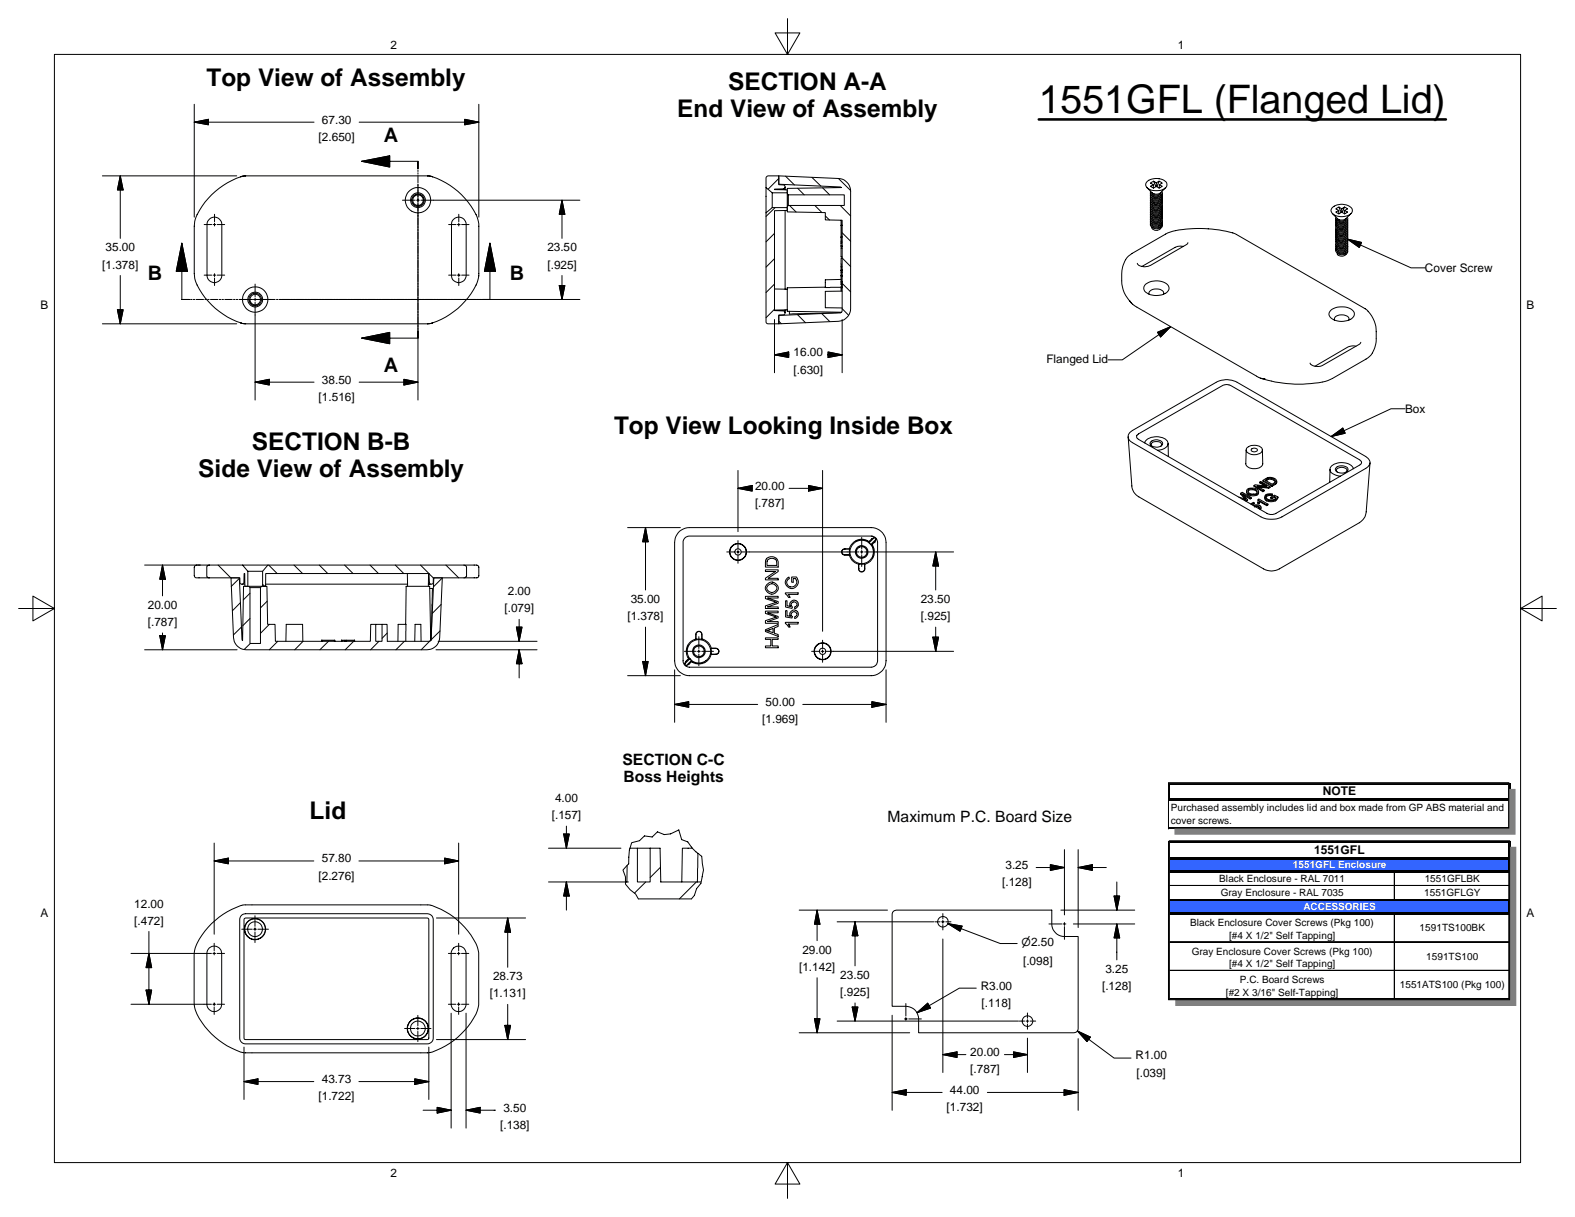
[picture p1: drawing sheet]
<svg xmlns="http://www.w3.org/2000/svg" width="279mm" height="216mm" viewBox="0 0 279 216" stroke-linecap="round" stroke-linejoin="round" font-family="sans-serif">
<g fill="none" stroke="#000" stroke-width=".18">
<path d="M37.2 38.9a1.31 1.31 0 0 1 1.4-.3 1.31 1.31 0 0 1 .7 1.2v9a1.31 1.31 0 0 1-1.3 1.4 1.31 1.31 0 0 1-1.3-1.4v-9l.1-.5zM43.6 31.2l-.9 .2M43.6 31.2a12.8 12.8 0 0 0-9.1 8.1v9.2a7.1 7.1 0 0 0 1.9 4.3 12.4 12.4 0 0 0 7.2 4.6h32.2M43.6 31.2h32.2M75.8 31.2l1 .2M75.8 31.2a12.6 12.6 0 0 1 9.1 8.1v9.6a11.4 11.4 0 0 1-5.1 6.9l-2.3 1.2-1.7 .4M80.3 39.1a1.32 1.32 0 0 1 1.5-.5 1.32 1.32 0 0 1 .9 1.2v9a1.3 1.3 0 0 1-1.3 1.4 1.3 1.3 0 0 1-1.3-1.4v-9zM135.9 37.8l1.1-1h2.7v.5l-2.3 .1v17.7l1.8 .1a.4 .4 0 0 1-.1 .6l-.9 .1v1.5h-1.9l-.4-.2zM135.9 33.3v4.5M136 31.3l.3-.1h1.9v1.6l1 .1a.4 .4 0 0 1-.1 .6l-1.7 .1 2.3 .1v.5h-2.7l-1.1-.9v-1.7zM137 34.2v2.6M138.2 31.2l10.5 .5a2.28 2.28 0 0 1 2.2 2.2v20.8a2.32 2.32 0 0 1-2.2 2.3l-10.5 .4v-1.4l10.9-.5 .2-.1 .1-16.3-3-.1v-1.3l-6.7-.1v-.9l.1-.3h10v-1.8h-10l-.1-.2v-1l9.6-.1-.2-.1-10.9-.5z"/>
<path d="M139.3 33.2v.5M139.3 37.4v13.9M139.7 34.4v2.3M139.8 34.6v1.8M149.2 39.1v5M149.2 40h.2M203.4 32.3a2.55 2.55 0 0 1 3.6 .2 1.04 1.04 0 0 1-1 1.3 2.24 2.24 0 0 1-2.8-.9zM203.5 33.3l1.2 1.1M204.1 33.9v.4l.4 .2h1l.4-.1-.1-.1M204.3 34.1l.4 .3M204.6 32.8v.5M204.6 32.2l-.5 .3 .5 .3-.5 .2 .5 .4 .5-.3 .5 .3 .5-.4-.4-.2 .4-.3-.5-.3"/>
<path d="M204.6 32.2l.5 .9M204.6 32.2l.5 .2M205.1 32.4v.7M205.6 32.2l-.4 .9M205.6 32.2l-.5 .2M205.7 32.8v.5M206 39.9l-.3 .2-.4 .2-.7-.1-.3-.3M206 39.5l-.4 .4-.4 .1-.6-.1-.3-.3M206 39.2l-.3 .3-.5 .1h-.6l-.3-.3M206 38.9l-.3 .3-.5 .1h-.6l-.3-.3M206 38.6l-.3 .3-.5 .1-.6-.1-.3-.2M206 38.3l-.3 .3-.5 .1-.7-.1-.2-.2"/>
<path d="M206 38a1.08 1.08 0 0 1-1.7 .1M206 37.7a1.15 1.15 0 0 1-1.7 .1M206 37.4a1.2 1.2 0 0 1-1.6 .2l-.1-.1M206 37.1a1.17 1.17 0 0 1-1.7 .1M206 36.8l-.6 .3a.94 .94 0 0 1-1.1-.2M206 36.5l-.4 .3-.5 .1-.6-.1-.2-.2M206 36.2l-.3 .2-.4 .2-.7-.1-.3-.3M206 35.9l-.7 .4-.8-.1-.2-.3M206 35.6l-.7 .4-.7-.1-.3-.3M206 35.3l-.7 .4-.6-.1-.4-.3M206 35l-.4 .3h-.3h-.7l-.3-.3M206 34.7l-.7 .4-.7-.1-.3-.3"/>
<path d="M206 34.1l-.2 .4-.6 .3-.7-.2-.2-.2M206.1 34a.76 .76 0 0 1-.9 .9 .96 .96 0 0 1-1.1-.5v-.2M206.2 39.9v.2l-.3 .4M206.2 39.6a.77 .77 0 0 1-.9 .8h-.5a.59 .59 0 0 1-.7-.7M206.2 39.3a.8 .8 0 0 1-.9 .8h-.5a.61 .61 0 0 1-.7-.7M206.2 39a.77 .77 0 0 1-.9 .8h-.5a.6 .6 0 0 1-.7-.7M206.2 38.7a.8 .8 0 0 1-.9 .8h-.5a.6 .6 0 0 1-.7-.7M206.2 38.4a.8 .8 0 0 1-.9 .8h-.5a.62 .62 0 0 1-.7-.7M206.2 38.1a1.03 1.03 0 0 1-1.6 .7 .54 .54 0 0 1-.5-.6M206.2 37.7a1.08 1.08 0 0 1-1.7 .8 .45 .45 0 0 1-.4-.6M206.2 37.4a.88 .88 0 0 1-1.2 .9l-.2-.1a.58 .58 0 0 1-.7-.6M206.2 37.1a1.05 1.05 0 0 1-1.6 .8 .54 .54 0 0 1-.5-.6"/>
<path d="M206.2 36.8a1.05 1.05 0 0 1-1.6 .8 .54 .54 0 0 1-.5-.6M206.2 36.5a.97 .97 0 0 1-1.4 .8 .58 .58 0 0 1-.7-.6M206.2 36.2a1.08 1.08 0 0 1-1.7 .8 .43 .43 0 0 1-.4-.7M206.2 35.9a.97 .97 0 0 1-1.4 .8 .59 .59 0 0 1-.7-.7M206.2 35.6a1.04 1.04 0 0 1-1.6 .8 .55 .55 0 0 1-.5-.7M206.2 35.3a.86 .86 0 0 1-1.1 .9l-.3-.1a.59 .59 0 0 1-.7-.7M206.2 35a.97 .97 0 0 1-1.4 .8 .58 .58 0 0 1-.7-.7M206.2 34.7a1.03 1.03 0 0 1-1.6 .8 .52 .52 0 0 1-.5-.7M206.2 34.4a.8 .8 0 0 1-.9 .8h-.5a.59 .59 0 0 1-.7-.7M206.8 33.3l-1.1 1-1 .1M236.3 36.9a2.53 2.53 0 0 1 3.6 .2 1.05 1.05 0 0 1-1.1 1.2 2.25 2.25 0 0 1-2.7-.9zM236.4 37.9l.9 .9 .3 .2"/>
<path d="M237 38.5v.3l.1 .2 .6 .2 .8-.1 .3-.1-.2-.1M237.2 38.7l.4 .3M237.5 37.3v.6M237.5 36.7l.4 1M237.5 36.7l-.5 .4 .5 .2-.5 .3 .5 .3 .5-.3 .5 .3M237.5 36.7l.5 .3M238 37v.6M238.5 36.7l.5 .4-.5 .2 .5 .3-.5 .3M238.5 36.7l-.4 1M238.5 36.7l-.5 .3M238.5 37.3v.6M238.6 38.9l-.4 .1h-.6"/>
<path d="M238.8 39.9l-.2 .2-.5 .2-.6-.1-.3-.3M238.8 39.5l-.3 .4-.5 .1-.5-.1-.3-.3M238.8 39.2l-.3 .3-.5 .1h-.5l-.3-.3M238.9 38.7l-.2 .4-.6 .2-.7-.1-.2-.2M239 38.6a.78 .78 0 0 1-.9 .9 .77 .77 0 0 1-1.1-.7M239.1 39.9a.8 .8 0 0 1-1 .8h-.4a.65 .65 0 0 1-.7-.7M239.1 39.6a.81 .81 0 0 1-1 .8h-.4a.62 .62 0 0 1-.7-.7M239.1 39.3a.8 .8 0 0 1-1 .8h-.4a.65 .65 0 0 1-.7-.7M239.1 39a.81 .81 0 0 1-1 .8h-.4a.62 .62 0 0 1-.7-.7M239.6 37.9l-.9 1M42.7 57.3l.9 .1M76.8 57.3l-1 .1"/>
<path d="M137.4 51.3h2.3M139.3 55v.5M139.7 55h-2.3M146.4 50.9l-6.7 .2v4.1l9.6 .2-.1 .1-9.2 .2v-.5M149.2 49.6h-2.8v1.4l2.8-.1M149.2 42h.2M149.2 51.1h.2M149.2 49h.2M149.2 49.9h.2M149.2 50.2h.2M149.2 47.9h.2M149.2 43.7h.2"/>
<path d="M149.2 48.9h.2M149.2 48h.2M149.2 48.3h.2M149.2 47.3h.2M149.2 43.6h.2M149.2 42.8h.2M149.2 43.1h.2M149.4 50.8h-.2v.8M149.4 45.8h-.2v4.7h.2M149.4 44.1h-.2v1.5h.2M149.4 51.6l-3 .1v2.9h3M200.4 53.3l.5 .7 .7 .5 21.3 12.3 .8 .3 .7 .1"/>
<path d="M200.7 53.8a6.7 6.7 0 0 1-1.3-7.1 3 3 0 0 1 1.4-1.7l6-3.5a15.9 15.9 0 0 1 6.2-1 18.6 18.6 0 0 1 6.4 1.1l22.8 13.2a5.2 5.2 0 0 1 1.9 4v1.3a4.1 4.1 0 0 1-1.8 3.6l-5.9 3.4a11.5 11.5 0 0 1-5.3 1.1 24.1 24.1 0 0 1-7.5-1.1M203.2 50.4a3.1 3.1 0 0 1 4.1 .3 1.06 1.06 0 0 1-.8 1.5 2.96 2.96 0 0 1-3.5-.7l-.1-.7zM203.9 52.2a.93 .93 0 0 1 1.1-.9 1.23 1.23 0 0 1 1.5 .7l-.1 .2M204.3 40.2a.87 .87 0 0 0 .7 .7 .87 .87 0 0 0 .9-.4M204.3 40.3a1.21 1.21 0 0 0 1.4 .1M205.7 40.4l.2 .1M205.7 40.4h.1M206 40.2l-.3 .2M209.9 43.7h-.6l-.7 .1-6 3.5M210.7 43.1l-.3 .3-6.5 3.7a1.74 1.74 0 0 1-2.1-.4M236.1 55a3.2 3.2 0 0 1 4 .3 1.16 1.16 0 0 1-1.1 1.6 2.69 2.69 0 0 1-3.2-1v-.5zM236.7 56.8a.88 .88 0 0 1 1.2-.9 1.07 1.07 0 0 1 1.4 .9"/>
<path d="M237.2 44.8a.86 .86 0 0 0 1.3 .5l.3-.2M237.2 44.9a1.18 1.18 0 0 0 1.4 .1M238.6 45l.2 .1M238.6 45h.1M238.8 44.7l-.2 .3M238.8 44.4l-.4 .4-.4 .1-.5-.1-.3-.3M238.8 44.2l-.3 .2-.5 .2-.6-.2-.2-.2M238.8 43.8l-.4 .4h-.4h-.5l-.3-.3M238.8 43.5a1.07 1.07 0 0 1-1.6 .1M238.8 43.2a1.04 1.04 0 0 1-1.6 .1M238.8 42.9a1.08 1.08 0 0 1-1.6 .1M238.8 42.6a1.06 1.06 0 0 1-1.6 .1"/>
<path d="M238.8 42.3a1.1 1.1 0 0 1-1.6 .1M238.8 42a1.08 1.08 0 0 1-1.6 .1M238.8 41.7l-.2 .2-.5 .2-.6-.1-.3-.2M238.8 41.4l-.2 .2-.5 .2-.6-.1-.3-.3M238.8 41.1l-.7 .4-.7-.1-.2-.3M238.8 40.8l-.2 .2-.5 .2-.6-.1-.3-.2M238.8 40.5l-.7 .4h-.5l-.4-.4M238.8 40.2l-.2 .2-.5 .2-.6-.1-.3-.3M239.1 44.5v.3l-.3 .3M239.1 44.2a.83 .83 0 0 1-1 .8h-.4a.62 .62 0 0 1-.7-.7M239.1 43.9a1.08 1.08 0 0 1-1.7 .7l-.4-.3v-.3M239.1 43.6a1.04 1.04 0 0 1-1.6 .7 .54 .54 0 0 1-.5-.6"/>
<path d="M239.1 43.3a1.04 1.04 0 0 1-1.6 .7 .54 .54 0 0 1-.5-.6M239.1 42.9a.8 .8 0 0 1-1 .9 .84 .84 0 0 1-1.1-.7M239.1 42.7a.99 .99 0 0 1-1.4 .8 .6 .6 0 0 1-.7-.7M239.1 42.3a1.01 1.01 0 0 1-1.4 .9 .62 .62 0 0 1-.7-.7M239.1 42a.89 .89 0 0 1-1.1 .9l-.3-.1a.6 .6 0 0 1-.7-.6M239.1 41.7a.99 .99 0 0 1-1.4 .8 .6 .6 0 0 1-.7-.6M239.1 41.4a.86 .86 0 0 1-1.1 .9h-.2a.68 .68 0 0 1-.8-.7M239.1 41.1a.99 .99 0 0 1-1.4 .8 .6 .6 0 0 1-.7-.6M239.1 40.8a.86 .86 0 0 1-1.1 .9h-.2a.68 .68 0 0 1-.8-.8M239.1 40.5a.99 .99 0 0 1-1.4 .8 .6 .6 0 0 1-.7-.7M239.1 40.2a.86 .86 0 0 1-1.1 .8h-.2a.68 .68 0 0 1-.8-.7M200.1 77.5l.7 8.7a2.33 2.33 0 0 0 1.2 1.9l22.2 12.8a2.75 2.75 0 0 0 2.7 0l14.3-8.2a2.5 2.5 0 0 0 1.2-1.9l.6-8.7"/>
<path d="M200.4 76.7l15.4-8.9a3.9 3.9 0 0 1 3.7 0l22.8 13.2a1.11 1.11 0 0 1 .7 1 1.11 1.11 0 0 1-.7 1.1l-14.9 8.6a4.3 4.3 0 0 1-3.7 0l-22.8-13.2a1.11 1.11 0 0 1-.5-1.8zM201.7 77.2l15.1-8.8a1.58 1.58 0 0 1 1.6 0l22.8 13.2 .3 .4-.1 .3-15.2 8.8-.9 .2-.4-.2-22.9-13.2-.4-.3zM203.1 78.6a2.47 2.47 0 0 1 3.4-.8 .92 .92 0 0 1 .7 .8 .92 .92 0 0 1-.6 .9l-1.3 .4M204.2 78.3a1.37 1.37 0 0 1 2 .4 1.29 1.29 0 0 1-2 .3 .41 .41 0 0 1 0-.7zM204.3 79.1a.56 .56 0 0 1 .1-.6 .56 .56 0 0 1 .6-.2l.7 .1 .3 .2 .1 .3-.1 .2M207.2 78.7l.1 2.3M221.1 79.8l-.1 2.5a1.66 1.66 0 0 0 2.6 .6l.4-.5-.1-2.6M221.3 79.4a2.07 2.07 0 0 1 2.6 .1 .9 .9 0 0 1-1 1.1 1.6 1.6 0 0 1-1.8-.7zM222 79.7a.66 .66 0 0 1 1.1 .2 .62 .62 0 0 1-.6 .3 .62 .62 0 0 1-.5-.4zM240.6 61.4h-.7l-.7 .1-5.9 3.5M241.4 60.7l-.2 .4-6.5 3.7a1.78 1.78 0 0 1-2.3-.4M120.6 94.2l1-.5 .7-.1h32.3a2.65 2.65 0 0 1 2.6 2.6v21a2.62 2.62 0 0 1-2.6 2.7h-32.3a2.63 2.63 0 0 1-2.6-2.7v-21l.2-1.1z"/>
<path d="M121.6 95.4l.6-.3h32.4a1.11 1.11 0 0 1 1.1 1.1v21a1.11 1.11 0 0 1-1.1 1.2h-32.3a1.25 1.25 0 0 1-1.1-.9v-21.5zM136 99.1l.4-.3h.7a1.04 1.04 0 0 1 .9 .9v.9h-2.2v-1.1zM136.2 99.3l.5-.2 .9 .1 .2 .3v.8h-1.7zM149.9 97.4a.55 .55 0 0 0-.6 .5 .55 .55 0 0 0 .6 .6h.8M149.9 97.4h.8M149.9 97.4a.51 .51 0 0 0-.5 .5 .51 .51 0 0 0 .5 .5h.8M150.7 97.4h.1M150.7 98.5l.5 .9 .5 .4 .6 .3M150.7 98.4v.1M150.7 97.4v1M154.2 96.1l-1.1-.4-1 .1a2.39 2.39 0 0 0-1.4 1.6M154.2 96.1v.2"/>
<path d="M154.2 96.3l.3 .3M154.5 96.6h.2M154.7 96.6a2.17 2.17 0 0 1 .1 2.4 2.02 2.02 0 0 1-1.4 1.1M155.1 95.4l.3 .3M155.1 95.4l-.5 .2-.4 .5M155.1 95.4l-.9 .9M155.2 96.1l-.5 .5M155.2 96.1h.1M155.4 95.7l-.2 .4M155.4 95.7l-.9 .9M219.8 88.2l1.2 .3-.9-1 .3-.2 1.6 1-.2 .1-1.4-.8 .9 1-.2 .2-.8-.3M220.1 87.5l.7 1"/>
<path d="M220.7 87.9l1.1 .6 .2-.1v-.1M221.1 88.8v.1M221.1 87.1v.3l.3 .4 .7 .2 .9-.2 .2-.2 .1-.4M221.2 86.8l.4-.2h.8a.93 .93 0 0 1 .9 .5v.2a.67 .67 0 0 1-.8 .5h-.4a.89 .89 0 0 1-1-.6zM221.3 88.6v.2l-.2 .1-.2-.1M221.4 87.2l.4-.3h.5l.5 .1 .2 .4M221.5 86.8h1a.53 .53 0 0 1 .4 .7l-.4 .2-.8-.2-.3-.3zM221.8 88.4v.1M221.8 89.4l.6-.3 .1 .1-.5 .3M222.4 89.7l.3-.1 .8 .1 .2 .1v.3l-.3 .2M222.5 86.1l.2-.1 2 .3-1.2-.8 .2-.1 1.6 .9-.2 .2-2.1-.3 1.2 .8-.2 .1zM222.5 86.1v.2l1.5 .9"/>
<path d="M222.5 89.8h.1M222.5 89.8l.5-.1 .3 .1a.22 .22 0 0 1 .1 .2 .22 .22 0 0 1-.1 .2M222.5 89.2v.2l-.3 .2M222.7 89.9h.5l.2 .2M223.1 89.1v.2l.2 .1M223.2 88.6l.1-.1 1.6 .9-.2 .2-1.2-.7-.1 .3-.3-.1zM223.2 88.6v.2M223.3 89.2v.2M223.5 89l-.2 .4M223.5 88.9v.1M223.5 89l1.2 .7M223.5 85.5v.2l.9 .5"/>
<path d="M223.7 90l-.1 .4M224 87.1v.1M224 85.2l.8-.4 .7-.1 .6 .2 .3 .2 .1 .4-.1 .2-.8 .4zM224 85.2v.2l1.6 .9M224.2 87v.1l-.2 .1M224.5 85.2l.6-.3h.3l.5 .1 .4 .4-.6 .5zM224.5 87.8l.4-.2 .8 .1-.1 .1h-.7l-.3 .3v.2l.6 .4 .9-.1 .3-.3-.3-.2-.5 .2-.2-.1 .7-.4 .6 .4-.4 .5-1 .2a.82 .82 0 0 1-.9-.6zM224.6 85.3l.5-.3h.3l.6 .2 .3 .3M224.7 89.6v.1M224.9 89.4v.2l-.2 .1M225.1 86.5v.1M225.3 86.3v.2l-.2 .1-1.8-.2"/>
<path d="M225.4 88.2l.2 .3M225.6 87.9h-.6l-.4 .4M225.6 87.8v.1M225.6 88.3v.2M225.6 86.1v.2M225.7 87.7l-.1 .2M226.1 88.1v.1M226.1 88.2l.2 .1M226.1 88.2l-.5 .3M226.5 85.4l-.1 .4-.8 .5M226.7 88.2v.2l-.4 .5-.7 .1-1-.1-.2-.3v-.4M235.9 83.3v2.3"/>
<path d="M237.1 82.9a1.53 1.53 0 0 1 2 .2 .86 .86 0 0 1-1.1 .8l-.7-.1-.3-.3a.4 .4 0 0 1 .1-.6zM237.2 83.7l-.1-.1a.72 .72 0 0 1 1-.7l.8 .3v.3l-.1 .2M240.1 83.2a2.14 2.14 0 0 0-2.5-1.1 1.58 1.58 0 0 0-1.7 1.3 2.1 2.1 0 0 0 1.9 1.1M36.8 100.4l.3-.2h5.9l1 1.1v2.7h-.6v-2.3h-.1v1.7a.36 .36 0 0 1-.4 .2 .36 .36 0 0 1-.3-.2l-.1-.9-5.6-.1-.2-.1v-1.8zM37.2 100.2h-2.4l-.2 .2-.1 .2v1.5l.2 .4h2.5M41 102.5h1.5l.4 10.9 .1 .2 .2-9.6h1l.1 .2v10h1.9v-10l.2-.2h.9l.2 6.8h1.3l.1 3h16.8l.1-3h.9v3h1.1v-3h.9v3l7.5-.1 .3-.3 .5-10.9h1.5l-.5 10.6a2.24 2.24 0 0 1-2.3 2.2h-32a2.28 2.28 0 0 1-2.3-2.2zM42.9 103.6h.5M43 100.2h4.5M44 101.3h2.6M44.2 104h2.2M44.3 104.2h1.9M47.1 103.6h25.2"/>
<path d="M47.5 100.2h34.8l.5 .4v1.6l-.3 .3h-5.6v.9a.35 .35 0 0 1-.4 .2 .35 .35 0 0 1-.3-.2l-.1-1.7h-29v2.3h-.5v-2.7zM50.7 113.8l.1-3h2.9v3M57.1 113.6h2.2v.2M57.1 113.6l-.1 .2M57.1 113.6v.2M59.3 113.6l.1 .2M60.6 113.6v.2M61.2 113.6v.2M61.4 113.6v.2M62.9 113.6h.1M62.9 113.6v.2zM62.9 113.6h-2.3v.2"/>
<path d="M66.7 110.8h1.1M70.6 113.8v-3h1.4v3M72.3 101.7v2.3M73.6 113.8v-3h1.1v3M76 103.6h.5M76 101.7v2.3M76.2 104.4h.5l-.3 9.2-.2-9.6h-4.1l-.1 6.8M82.3 100.2h2.3l.2 .2 .1 .2v1.5l-.1 .3-.2 .1h-2.3M121.4 117.8l.3 .3M122.2 116.8l-.5 .5-.3 .5M122.2 116.8l.2 .1M122.4 116.9l.3 .3"/>
<path d="M122.4 116.9l-1 .9M122.7 117.2v.2M122.7 117.2l-1 .9M122.7 117.4l-.4 .4-.6 .3M123.4 113.4v-.9a.56 .56 0 0 1 .6-.5 .56 .56 0 0 1 .5 .5v.9M123.4 113.4a2.27 2.27 0 0 0-1.2 3.4M123.4 113.4h.1M123.5 113.4v-.9a.51 .51 0 0 1 .5-.5 .51 .51 0 0 1 .5 .5v.9M123.5 113.4h1M124.5 113.4h.1M124.5 113.4l.4 .1 .8 .6 .5 .9M126.1 115v1.1"/>
<path d="M126.1 115l1 .1 .3 .1M126.1 116.1h.1M126.2 115h.8l.4 .2M126.2 115h-.1M126.2 116.1a2.14 2.14 0 0 1-1.9 1.7l-1-.1-.6-.3M127.4 115.2l.1 .5-.4 .3-1 .1M127.4 115.2l.2 .3-.3 .5-1.1 .1M135.8 113.2h2.2v.2h-1v1.2h1v.3h-2.2v-.3h.9v-1.2h-.9zM135.8 111.7l2.2-.9v.3l-.6 .3v1l.6 .2v.3l-2.2-.9zM135.8 108.4h2.2v.3h-1.8l1.8 .7v.2l-1.9 .7h1.9v.3h-2.2v-.5l1.9-.6-1.9-.7zM135.8 105.8h2.2v.3h-1.8l1.8 .6v.3l-1.9 .7h1.9v.2h-2.2v-.4l1.9-.7-1.9-.6zM135.8 101.1h2.2v.3l-1.7 1.2h1.7v.3h-2.2v-.3l1.8-1.2h-1.8z"/>
<path d="M136 111.9l1.1-.4v.7zM136.3 103.8l.1-.1a.93 .93 0 0 1 1.4 .5v.4l-.3 .3-.7 .2-.5-.2-.3-.4v-.3zM139.3 110.4h2.3v.3h-1.8l.4 .5-.3 .1-.6-.7zM139.3 105.2h2.3v.3h-1.8l.4 .5h-.3l-.6-.6zM139.4 108.3h.2v.9l.6 .1-.1-.5 .2-.3 .3-.3h.5l.5 .4v.5l-.2 .4-.4 .2v-.3l.3-.2a.43 .43 0 0 0-.2-.6l-.3-.1-.4 .3v.4l.2 .2-.1 .2-1.1-.1zM139.4 106.6h.2v.9l.6 .1-.1-.5 .2-.3 .4-.3h.5l.4 .4v.6l-.6 .5v-.3l.3-.2 .1-.3-.3-.4h-.3l-.3 .2-.2 .2 .3 .5-.1 .2-1.1-.2zM139.7 102.5l.3-.1v.2l-.4 .5v.5l.4 .4 .2 .1 .7-.1 .5-.6-.3-.8h-.4v.7h-.3v-.9h.9l.2 .4a1.18 1.18 0 0 1-.9 1.6h-.3a1.1 1.1 0 0 1-.7-1.8zM152.3 100.1v.8a.57 .57 0 0 0 .5 .6 .57 .57 0 0 0 .6-.4v-1M152.3 100.9h.1M152.4 100.1h-.1M153.4 100.1h.1M153.4 100.1h-1v.8"/>
<path d="M153.4 100.1v.8M153.4 100.9a.56 .56 0 0 1-.4 .5 .56 .56 0 0 1-.6-.2v-.3M111.3 153.5l-.1 3h-.2M111.8 150.5l-.3 2.7-1 1.1 .5 1.3v1.2l.8 1 1 .8 .4 .9h9.5l.5-.7 .4-1.2a3.7 3.7 0 0 0 1.1-2.7l.1-.6-.3-2.4-.7-.5M111.8 150.5l.3-1 1.4-.4 .8-.8 1.4 .2 .9-.9 1.2 .5 1.2-.2 1.4-.7 .5 1.7 1.1 .5 .8 1.1M111.8 150.5h1.3M113.1 150.5h2.2v6h-2.2zM115.3 150.5h1.8l.1 6h7.2M122.8 150.5h-1.7l-.2 6M122.8 150.5l1 .9M123.8 151.4l-.1 5.1M37.1 168.2a1.32 1.32 0 0 1 1.4-.3 1.32 1.32 0 0 1 .8 1.2v9.1a1.31 1.31 0 0 1-1.3 1.3 1.31 1.31 0 0 1-1.3-1.3v-9.1l.1-.5z"/>
<path d="M37.5 163.9a11.1 11.1 0 0 1 5.8-3.4l33 .1a13.5 13.5 0 0 1 8.4 7.6l.2 .8v9.3a11.5 11.5 0 0 1-5.1 6.8l-.8 .4a6.8 6.8 0 0 1-2.6 1.2h-33.3a13.1 13.1 0 0 1-8.5-7.6l-.2-1.3v-8.4a7 7 0 0 1 1.9-4.2zM42.8 162.5l.3-.3 .5-.1h32.2l.7 .2 .3 .4 .1 .5v20.9l-.1 .5-.3 .4-.7 .2h-32.2l-.5-.1-.5-.5-.1-.5v-20.9zM43.3 163l.3-.1h32.3l.2 .3-.1 21.2h-32.7zM80.5 168.2a1.32 1.32 0 0 1 1.4-.3 1.32 1.32 0 0 1 .8 1.2v9.1a1.32 1.32 0 0 1-1.3 1.3 1.32 1.32 0 0 1-1.4-1.3v-9.1l.2-.5zM158.5 161.7l.5-.2h27.6v2.4a2.24 2.24 0 0 0 2.2 2.2h2.5v16.4l-.4 .6-.4 .1h-27.5v-2.4a2.24 2.24 0 0 0-2.3-2.3h-2.4v-16.3z"/>
<circle cx="74.1" cy="35.5" r="1.12"/>
<circle cx="74.1" cy="35.5" r=".93"/>
<circle cx="74.2" cy="35.5" r="2.25"/>
<circle cx="74.2" cy="35.5" r="1.31"/>
<circle cx="45.3" cy="53.1" r="2.25"/>
<circle cx="45.3" cy="53.1" r=".93"/>
<circle cx="45.3" cy="53.1" r="1.12"/>
<circle cx="45.3" cy="53.1" r="1.32"/>
<circle cx="130.9" cy="97.9" r=".56"/>
<circle cx="130.9" cy="97.9" r="1.45"/>
<circle cx="130.9" cy="97.9" r="1.5"/>
<circle cx="152.9" cy="97.9" r="2.08"/>
<circle cx="152.9" cy="97.9" r=".94"/>
<circle cx="152.9" cy="97.9" r="1.12"/>
<circle cx="124" cy="115.5" r="1.12"/>
<circle cx="124" cy="115.5" r="2.08"/>
<circle cx="124" cy="115.5" r=".93"/>
<circle cx="136.9" cy="104.3" r="1.08"/>
<circle cx="145.9" cy="115.6" r="1.44"/>
<circle cx="145.9" cy="115.5" r=".56"/>
<circle cx="145.9" cy="115.5" r="1.51"/>
<circle cx="45.2" cy="164.8" r="1.88"/>
<circle cx="45.2" cy="164.8" r="1.3"/>
<circle cx="45.2" cy="164.8" r="1.83"/>
<circle cx="167.3" cy="163.5" r=".93"/>
<circle cx="74.1" cy="182.5" r="1.32"/>
<circle cx="74.1" cy="182.5" r="1.87"/>
<circle cx="74.1" cy="182.5" r="1.84"/>
<circle cx="182.3" cy="181.1" r=".93"/>
</g>
<g fill="#3365ff">
<path d="M207.3 152.2h60.5v2.5h-60.5z"/>
<path d="M207.3 159.7h60.5v2.4h-60.5z"/>
</g>
<path d="M207.4 138.9v3.1M207.5 139h60.4M207.4 149.2v5.6M207.4 159.5v2.7" fill="none" stroke="#000" stroke-width=".25"/>
<g fill="none" stroke="#000" stroke-width=".18">
<path d="M207.3 142v5.1M207.3 154.8v4.7M207.4 142v5.1M207.4 154.8v4.7M207.5 146.9h60.3M207.5 157.1h60.3M207.5 157.2h60.3M247.3 154.8v4.7M247.4 154.8v4.7M267.7 154.8v4.7M207.3 162.2v15.2M207.4 162.2v15.2"/>
<path d="M207.5 167h60.3M207.5 167.1h60.3M207.5 172.1h60.3M207.5 172.2h60.3M207.5 177.2h60.3M247.3 162.2v15.2M247.4 162.2v15.2M267.7 162.2v15.2"/>
</g>
<path d="M267.7 139.1v2.9M207.5 141.9h60.4M207.5 152.2h60.4M207.5 154.6h60.4M267.7 149.5v5.3M267.7 159.8v2.4M207.5 162h60.4" fill="none" stroke="#000" stroke-width=".36"/>
<path d="M207.5 147h60.3M207.5 177.3h60.3" fill="none" stroke="#000" stroke-width=".19"/>
<path d="M207.5 149.3h60.4M207.5 159.7h60.4" fill="none" stroke="#000" stroke-width=".34"/>
<path d="M207.4 149.2v28.1h60.4v-28.1zM207.5 149.2v28.2h1v1.1h60.5v-28.3h-1.2v-1z" fill-rule="evenodd" fill="#808080"/>
<path d="M207.3 138.9h60.4v8h-60.4zM207.4 149.2h60.4v28.2h-60.4z" fill="none" stroke="#000" stroke-width=".18"/>
<path d="M207.3 138.9v8h60.4v-8zM207.3 138.9v8h1v1.2h60.6v-8.1h-1.2v-1.1z" fill-rule="evenodd" fill="#808080"/>
<g fill="none" stroke="#000" stroke-width=".18">
<path d="M9.7 9.7h260v196.5h-260zM34.5 18.5v20M84.9 18.5v20M139.7 3.3v6.4l-2.2-3.9h4.4l-2.2 3.9M18.2 31.2h23.8M21.3 31.2l.5 2.5h-1zM21.3 31.2v11.1M34.5 21.7l2.5-.5v.9zM34.5 21.7h21.2M36.2 39.8h1.3M37.8 39.8h.5M38.1 38v1.3"/>
<path d="M38.1 39.6v.5M38.5 39.8h1.4M63.7 21.7h21.2M64.2 28.6l4.9-1v2zM64.2 28.6h9.9v1.3M71.4 35.5h2.3M73.9 35.5h.5M74.1 30.1v.3M74.1 30.6v.3M74.1 31.1v1.3M74.1 32.7v2.3M74.1 35.2v.7"/>
<path d="M74.1 36v35M74.7 35.5h28.2M79.6 39.8h1.3M81.1 39.8h.5M81.4 38v1.3M81.4 39.6v.5M81.9 39.8h1.3M82.4 21.2l2.5 .5-2.5 .4zM99.7 35.5l.5 2.5h-1zM99.7 35.5v6.8M137.5 36.8l-1.6 1.6M138.2 31.7l-2 1.9"/>
<path d="M139.4 31.3l1.5 1.5M140.1 36.4l1.1 1.2M141.5 33.4l1.2 1.2M144 31.5l1.6 1.5M144.5 36.4l1.3 1.3M145.9 33.3l1.3 1.3M146.4 38.3l.8 .7M148.7 31.7l2.2 2.1M149.1 36.4l1.8 1.9M18.2 57.4h23.8M20.8 54.9h1l-.5 2.5zM21.3 48.9v8.5"/>
<path d="M32.3 43.1l1 5h-2zM32.3 43.1v10h1.3M33.8 53.1h.3M34.3 53.1h.3M34.8 53.1h1.3M36.2 48.8h1.3M36.3 53.1h.3M36.8 53.1h.3M37.3 53.1h1.4M37.8 48.8h.5M38.1 48.6v.5M38.1 49.3v1.4"/>
<path d="M38.5 48.8h1.4M38.9 53.1h.3M39.4 53.1h.2M39.9 53.1h1.3M41.4 53.1h.3M41.9 53.1h.3M42.4 53.1h2.4M45 53.1h3.8M45.3 50.4v2.2M45.3 52.9v.5M45.3 53.6v17.4M49 53.1h.3"/>
<path d="M49.5 53.1h53.4M64.2 60l4.9-1v2zM64.2 60h9.9M79.6 48.8h1.3M81.1 48.8h.5M81.4 48.6v.5M81.4 49.3v1.4M81.9 48.8h1.3M86.9 43.1l1 5h-2zM86.9 43.1v10M99.2 50.7h1l-.5 2.4zM99.7 48.9v4.2"/>
<path d="M137.4 54.9l-1.5 1.5M137.4 50.4l-1.5 1.5M137.4 45.9l-1.5 1.5M137.4 41.4l-1.5 1.5M137.4 56.7v9.4M138.2 57l.4 .4M141.5 55.8l1.4 1.5M145.8 55.6l1.4 1.4M149.4 54.8l1.1 1.1M149.4 50.3l1.5 1.5M149.4 45.8l1.5 1.5M149.4 41.3l1.5 1.5"/>
<path d="M149.4 56.7v9.4M205.3 58.9l2.4-.9-1.8 1.8zM207.7 58l-8.6 5.8h-2.5M239 42.4l2.5 .6-.4 .9zM239 42.4l11.3 5.1h2.5M45.3 67.8l2.5-.5v1zM45.3 67.8h10.4M63.7 67.8h10.4M71.6 67.3l2.5 .5-2.5 .5zM137.4 62.9l2.5-.5v1zM137.4 62.9h2.6M146.8 62.9h2.6"/>
<path d="M146.9 62.4l2.5 .5-2.5 .5zM236.1 77.4l2.1-1.5 .4 1zM249.3 72.5h-2.5l-10.7 4.9M111.3 93.6h9.4M114.5 93.6l.5 2.5h-1zM114.5 93.6v11.1M128.9 97.9h1.5M130.7 97.9h.5M130.9 86.6l2.5-.5v1zM130.9 83.5v10.8M130.9 95.9v1.5M130.9 97.7v.5"/>
<path d="M130.9 98.4v1.5M130.9 86.6h2.5M131.4 97.9h21M140 86.6h5.9M143.4 86.1l2.5 .5-2.5 .5zM145.9 83.5v28.5M152.6 97.9h.5M152.9 95.3v2.1M152.9 97.7v.5M152.9 98.4v2.1M153.4 97.9h15.8M166 97.9l.5 2.5h-1z"/>
<path d="M166 97.9v6.8M3.3 107.9h6.4l-3.9-2.2v4.5l3.9-2.3M25.7 100.2h9.9M25.7 115.3h16.4M28.3 112.8h1l-.5 2.5zM28.8 100.2l.5 2.6h-1zM28.8 100.2v5.5M28.8 112.3v3M38.7 100.2l2.2 2.3M42.5 102.6l-1.5 1.4M42.7 106.9l-1.5 1.5M42.8 111.2l-1.4 1.4"/>
<path d="M44.3 109.7l-1.2 1.3M44.3 105.2l-1.1 1.2M44.4 114.2l-1.1 1M46.6 103.7l.3 .3M47.4 106.7l-1.2 1.1M47.7 100.2l1.5 1.5M47.8 110.8l-1.6 1.6M49.3 113.8l-1.5 1.5M52.2 100.2l1.5 1.5M53.8 113.8l-1.5 1.5M56.6 100.2l1.5 1.5M58.3 113.8l-1.6 1.5"/>
<path d="M61.1 100.2l1.5 1.5M62.7 113.8l-1.5 1.5M65.6 100.2l1.5 1.5M67.2 113.8l-1.5 1.5M68.7 112.3l-.9 .9M70.1 100.2l1.5 1.5M71.7 113.8l-1.5 1.5M74.6 100.2l1.5 1.5M76.1 101.8l.8 .7M76.3 113.7l-1.6 1.6M77.3 115.3h18M77.7 113.8h17.6"/>
<path d="M78.1 111.9l-1.7 1.7M78.3 107.2l-1.6 1.6M78.5 102.5l-1.6 1.6M79.1 100.2l2.3 2.3M91.6 111.3h1l-.5 2.5zM92.1 115.3l.5 2.5h-1zM92.1 109.9v3.9M92.1 115.3v5M111.3 119.9h9.4M114 117.3h1l-.5 2.6zM114.5 111.3v8.6M119.7 118.8v9.3"/>
<path d="M121.4 115.5h2.1M123.7 115.5h.5M124 112.9v2.1M124 115.3v.5M124 116.1v2M124.5 115.5h2.1M144 115.5h1.4M145.7 115.5h.5M145.9 113.6v1.4M145.9 115.3v.5M145.9 116.1v1.4M146.4 115.5h22.8"/>
<path d="M157.2 118.8v9.3M165.5 113h1l-.5 2.5zM166 111.3v4.2M269.7 107.9l3.9 2.3v-4.5l-3.9 2.2h6.4M119.7 125l2.5-.5v1zM119.7 125h14.7M142.4 125h14.8M154.7 124.5l2.5 .5-2.5 .5zM207.3 138.9h60.4v8h-60.4zM38 152.7l2.5-.5v1zM38 149.6v16.1M38 152.7h17.7"/>
<path d="M63.7 152.7h17.7M78.9 152.2l2.5 .5-2.5 .5zM81.4 149.6v16.1M97.3 150.5h12.9M97.3 156.5h14.2M100 148h1l-.5 2.5zM100.5 156.5l.5 2.5h-1zM100.5 146.6v3.9M100.5 156.5v5M114.6 156.5l-2.1 2M117.2 153.8l-1.9 1.9M123.5 156.5l-3 3"/>
<path d="M183.8 153.9h5M186.3 153.4l2.5 .5-2.5 .5zM188.8 150.7v11.6M191.3 153.9l2.5-.5v1zM191.3 150.7v13.8M191.3 153.9h5M197.6 159h1l-.5 2.5zM198.1 156.5v5M23.2 169.1h14.3M23.2 178.2h14.3M25.9 175.6h1l-.5 2.6zM26.4 169.1l.5 2.6h-1z"/>
<path d="M26.4 165.2v13M37.8 169.1h.4M37.8 178.2h.4M38 167.3v1.4M38 168.9v.5M38 177.9v.5M38 178.6v1.4M38.5 169.1h1.3M38.5 178.2h1.3M42.9 164.8h1.8M45 164.8h.5M45.2 162.5v1.8"/>
<path d="M45.2 164.6v.5M45.2 165.3v1.9M45.7 164.8h1.9M77.4 162.9h15.8M79.5 169.1h1.4M79.5 178.2h1.4M80 179.7v20.4M81.1 169.1h.5M81.1 178.2h.5M81.4 167.3v1.4M81.4 168.9v.5M81.4 177.9v.5"/>
<path d="M81.4 178.6v1.4M81.9 169.1h1.3M81.9 178.2h1.3M82.7 179.7v20.4M90.1 162.9l.5 2.5h-1zM90.1 162.9v8.7M90.1 178.2v6.2M141.8 161.5h15.6M144.9 161.5l.6 2.5h-1zM144.9 161.5v5.4M144.9 173.5v9.7M148.5 163.5h17.2"/>
<path d="M151.2 178.6h1l-.5 2.5zM151.7 163.5l.5 2.5h-1zM151.7 163.5v7.8M151.7 177.9v3.2M160.7 178v2.3M162.7 179.7l1.9-1.7 .5 .8zM165.8 163.5h1M167 163.5h.5M167.3 162.1v.9M167.3 163.3v.5M167.3 164v1M167.3 166.6v23.7"/>
<path d="M167.8 163.5h.9M168.1 163.9l2.6 .4-.4 .9zM170.5 164.7l-2.4-.8 9.3 3.5h3M173.2 175.3h-3l-7.5 4.4M182.3 179.7v.9M186.1 163.9h2.2M188.2 161.5h13.1M188.6 163.9h.5M188.8 163.7v.5M188.8 164.4v2.2M190.4 163.9h10.9M198.1 163.9l.5 2.5h-1z"/>
<path d="M198.1 163.9v6.4M43.3 191.9l2.5-.5v1zM43.3 191.9h12.4M43.3 185.8v9.3M63.7 191.9h12.4M71.8 182.5h1.8M73.6 191.4l2.5 .5-2.5 .5zM73.9 182.5h.5M74.1 180.1v1.9M74.1 182.2v.5M74.1 183v1.8M74.6 182.5h1.9"/>
<path d="M75.1 197h4.9M76.1 185.8v9.3M77.4 184.4h15.8M77.6 196.4l2.4 .6-2.4 .5zM82.7 197l2.5-.6v1.1zM82.7 197h5.2M89.6 181.9h1l-.5 2.5zM141.8 183.2h19.6M144.5 180.7h1l-.6 2.5zM148.5 181.1h32.2M158.3 193.8l2.5-.5v1zM158.3 193.8h8.8"/>
<path d="M158.3 180.1v16.9M160.4 180.8h.6M160.7 180.5v.5M161.2 180.8h2.2M167.3 187.1l2.5-.5v1zM167.3 187.1h4M175.2 193.8h16.1M178.2 187.1h4.1M179.8 186.6l2.5 .5-2.5 .5zM180.8 181.1h1M182 181.1h.5M182.3 180.9v.5"/>
<path d="M182.3 181.7v.9M182.3 184.2v6.1M182.8 181.1h.9M188.8 193.3l2.5 .5-2.5 .5zM191.1 182.9l2.3 1.1-.6 .8zM191.1 182.9l6.5 4.8h3M191.3 184.3v12.7M139.7 206.2l2.2 3.9h-4.4l2.2-3.9v6.4"/>
</g>
<g fill="#000" stroke="#000" stroke-width=".18">
<path d="M21.3 31.2l.5 2.5h-1zM34.5 21.7l2.5-.5v.9zM64.2 28.6l4.9-1v2zM82.4 21.2l2.5 .5-2.5 .4zM99.7 35.5l.5 2.5h-1zM20.8 54.9h1l-.5 2.5zM32.3 43.1l1 5h-2zM64.2 60l4.9-1v2zM86.9 43.1l1 5h-2zM99.2 50.7h1l-.5 2.4zM205.3 58.9l2.4-.9-1.8 1.8zM239 42.4l2.5 .6-.4 .9z"/>
<path d="M45.3 67.8l2.5-.5v1zM71.6 67.3l2.5 .5-2.5 .5zM137.4 62.9l2.5-.5v1zM146.9 62.4l2.5 .5-2.5 .5zM236.1 77.4l2.1-1.5 .4 1zM114.5 93.6l.5 2.5h-1zM130.9 86.6l2.5-.5v1zM143.4 86.1l2.5 .5-2.5 .5zM28.3 112.8h1l-.5 2.5zM28.8 100.2l.5 2.6h-1zM91.6 111.3h1l-.5 2.5zM92.1 115.3l.5 2.5h-1z"/>
<path d="M114 117.3h1l-.5 2.6zM165.5 113h1l-.5 2.5zM166 97.9l.5 2.5h-1zM119.7 125l2.5-.5v1zM154.7 124.5l2.5 .5-2.5 .5zM38 152.7l2.5-.5v1zM78.9 152.2l2.5 .5-2.5 .5zM100 148h1l-.5 2.5zM100.5 156.5l.5 2.5h-1zM186.3 153.4l2.5 .5-2.5 .5zM191.3 153.9l2.5-.5v1zM197.6 159h1l-.5 2.5z"/>
<path d="M25.9 175.6h1l-.5 2.6zM26.4 169.1l.5 2.6h-1zM90.1 162.9l.5 2.5h-1zM144.9 161.5l.6 2.5h-1zM151.2 178.6h1l-.5 2.5zM151.7 163.5l.5 2.5h-1zM162.7 179.7l1.9-1.7 .5 .8zM168.1 163.9l2.6 .4-.4 .9zM198.1 163.9l.5 2.5h-1zM43.3 191.9l2.5-.5v1zM73.6 191.4l2.5 .5-2.5 .5zM77.6 196.4l2.4 .6-2.4 .5z"/>
<path d="M82.7 197l2.5-.6v1.1zM89.6 181.9h1l-.5 2.5zM144.5 180.7h1l-.6 2.5zM158.3 193.8l2.5-.5v1zM167.3 187.1l2.5-.5v1zM179.8 186.6l2.5 .5-2.5 .5zM188.8 193.3l2.5 .5-2.5 .5zM191.1 182.9l2.3 1.1-.6 .8z"/>
</g>
<path d="M184.3 21.2h72.2" fill="none" stroke="#000" stroke-width=".46"/>
<text font-size="7" x="184.3" y="20.1">1551GFL (Flanged Lid)</text>
<g font-size="4.3">
<text x="36.6" y="15.3">Top View of Assembly</text>
<text x="129.2" y="16">SECTION A-A</text>
<text x="120.1" y="20.8">End View of Assembly</text>
<text x="108.9" y="77">Top View Looking Inside Box</text>
<text x="44.7" y="79.8">SECTION B-B</text>
<text x="35.2" y="84.6">Side View of Assembly</text>
<text x="54.9" y="145.3">Lid</text>
</g>
<g font-size="3.5">
<text x="68.1" y="25.1">A</text>
<text x="26.2" y="49.7">B</text>
<text x="90.4" y="49.7">B</text>
<text x="68.1" y="66">A</text>
</g>
<g font-size="2.8">
<text x="110.4" y="135.7">SECTION C-C</text>
<text x="110.6" y="138.8">Boss Heights</text>
<text x="157.5" y="145.8">Maximum P.C. Board Size</text>
</g>
<g font-size="2.1">
<text x="69.3" y="8.7">2</text>
<text x="209" y="8.7">1</text>
<text x="57.1" y="21.9">67.30</text>
<text x="56.5" y="25">[2.650]</text>
<text x="18.1" y="47.6">[1.378]</text>
<text x="18.7" y="44.6">35.00</text>
<text x="97.1" y="44.6">23.50</text>
<text x="97.1" y="47.6">[.925]</text>
<text x="252.8" y="48.3">Cover Screw</text>
<text x="7.2" y="54.7">B</text>
<text x="270.8" y="54.7">B</text>
<text x="140.8" y="63.2">16.00</text>
<text x="185.6" y="64.4">Flanged Lid</text>
<text x="56.5" y="71.1">[1.516]</text>
<text x="57.1" y="68.1">38.50</text>
<text x="140.8" y="66.3">[.630]</text>
<text x="249.3" y="73.3">Box</text>
<text x="133.9" y="86.9">20.00</text>
<text x="133.9" y="90">[.787]</text>
<text x="26.2" y="108">20.00</text>
<text x="90.1" y="105.6">2.00</text>
<text x="111.9" y="107">35.00</text>
<text x="163.3" y="107">23.50</text>
<text x="26.2" y="111.1">[.787]</text>
<text x="89.5" y="108.6">[.079]</text>
<text x="111.3" y="110">[1.378]</text>
<text x="163.3" y="110">[.925]</text>
<text x="135.8" y="125.2">50.00</text>
<text x="135.2" y="128.3">[1.969]</text>
<text x="98.5" y="142.3">4.00</text>
<text x="234.7" y="141.1">NOTE</text>
<text x="97.9" y="145.3">[.157]</text>
<text x="57.1" y="153">57.80</text>
<text x="178.4" y="154.2">3.25</text>
<text x="233.1" y="151.4">1551GFL</text>
<text x="23.8" y="161">12.00</text>
<text x="56.5" y="156">[2.276]</text>
<text x="177.8" y="157.2">[.128]</text>
<text x="7.2" y="162.7">A</text>
<text x="23.8" y="164">[.472]</text>
<text x="270.8" y="162.7">A</text>
<text x="87.5" y="173.9">28.73</text>
<text x="141.8" y="172.2">[1.142]</text>
<text x="142.3" y="169.2">29.00</text>
<text x="149.1" y="173.6">23.50</text>
<text x="181.5" y="171.2">[.098]</text>
<text x="196.1" y="172.6">3.25</text>
<text x="86.9" y="177">[1.131]</text>
<text x="149.1" y="176.7">[.925]</text>
<text x="174" y="175.6">R3.00</text>
<text x="174.1" y="178.6">[.118]</text>
<text x="195.5" y="175.6">[.128]</text>
<text x="172.1" y="187.3">20.00</text>
<text x="172.1" y="190.4">[.787]</text>
<text x="201.4" y="187.9">R1.00</text>
<text x="201.6" y="191">[.039]</text>
<text x="56.5" y="195.2">[1.722]</text>
<text x="57.1" y="192.1">43.73</text>
<text x="89.3" y="197.2">3.50</text>
<text x="167.9" y="197.1">[1.732]</text>
<text x="168.5" y="194.1">44.00</text>
<text x="88.7" y="200.3">[.138]</text>
<text x="69.3" y="208.8">2</text>
<text x="209" y="208.8">1</text>
</g>
<text font-size="2" x="181.2" y="167.8">⌀2.50</text>
<g font-size="1.8">
<text x="207.7" y="143.8">Purchased assembly includes lid and box made from GP ABS material and</text>
<text x="207.7" y="146.1">cover screws.</text>
<text x="216.3" y="156.5">Black Enclosure - RAL 7011</text>
<text x="216.6" y="159">Gray Enclosure - RAL 7035</text>
<text x="252.6" y="159">1551GFLGY</text>
<text x="252.7" y="156.5">1551GFLBK</text>
<text x="211.2" y="164.3">Black Enclosure Cover Screws (Pkg 100)</text>
<text x="218" y="166.5">[#4 X 1/2&quot; Self Tapping]</text>
<text x="251.8" y="165.2">1591TS100BK</text>
<text x="211.4" y="169.3">Gray Enclosure Cover Screws (Pkg 100)</text>
<text x="218" y="171.6">[#4 X 1/2&quot; Self Tapping]</text>
<text x="253" y="170.3">1591TS100</text>
<text x="217.5" y="176.7">[#2 X 3/16&quot; Self-Tapping]</text>
<text x="220" y="174.4">P.C. Board Screws</text>
<text x="248.3" y="175.3">1551ATS100 (Pkg 100)</text>
</g>
<g font-size="1.8" fill="#fff">
<text x="229.3" y="153.9">1551GFL Enclosure</text>
<text x="231.2" y="161.4">ACCESSORIES</text>
</g>
</svg>
